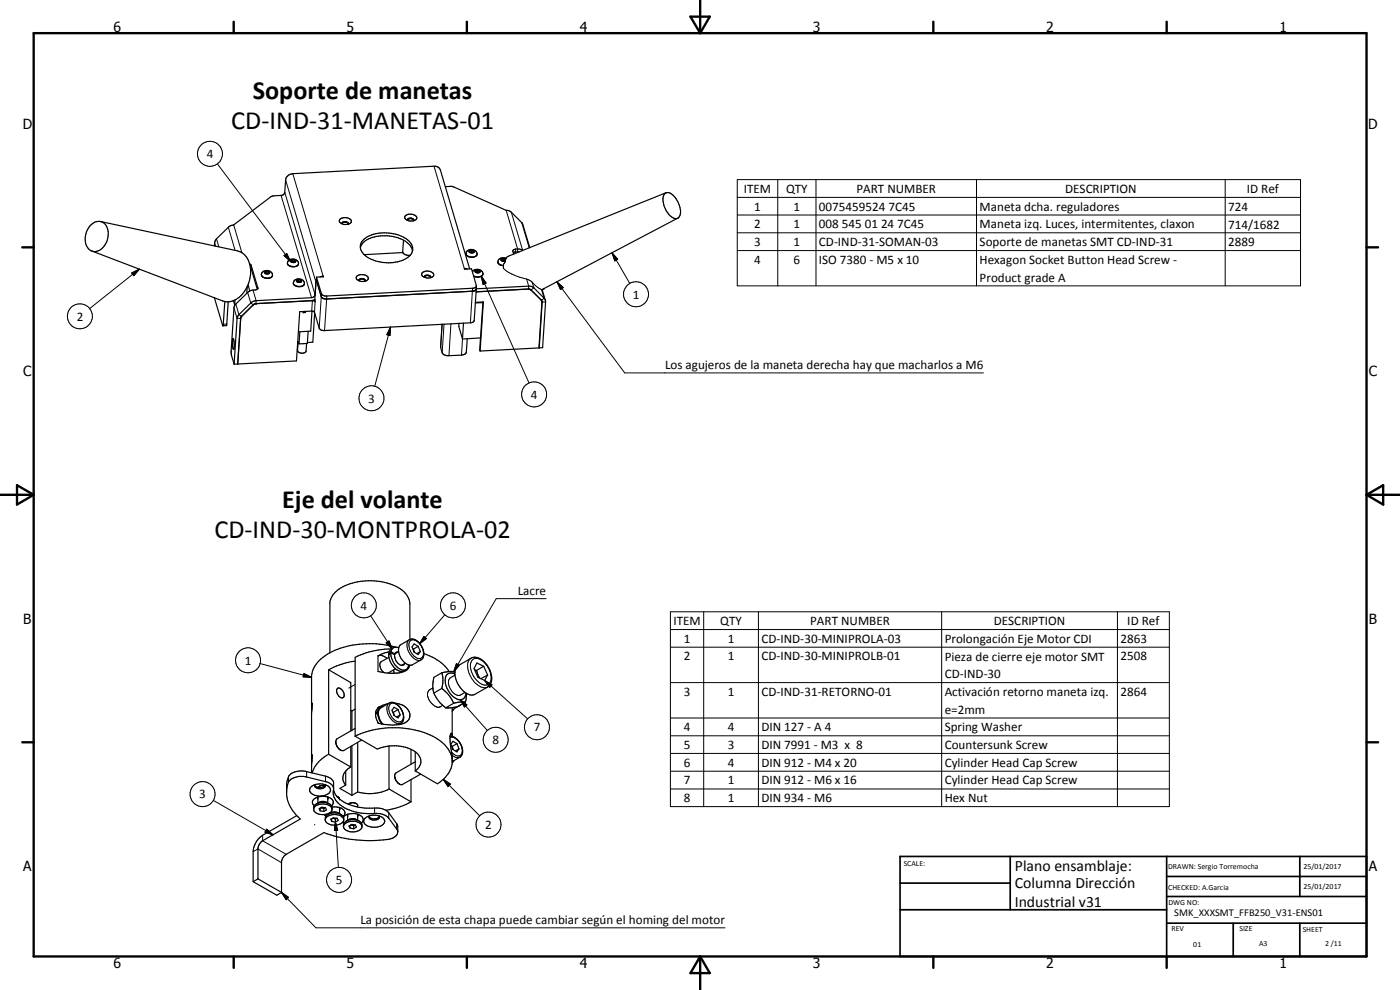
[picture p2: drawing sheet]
<svg xmlns="http://www.w3.org/2000/svg" width="420mm" height="297mm" viewBox="0 0 420 297" stroke-linecap="round" stroke-linejoin="round" font-family="sans-serif">
<g fill="none" stroke="#000" stroke-width=".35">
<path d="M133.6 56l2.1-.1 .5 .2 15.7 7 1.3 .4 3.5 3.5 2.3 7.3M199.3 58.3a1.92 1.92 0 0 1 3 .6 6.3 6.3 0 0 1 1.6 6 1.77 1.77 0 0 1-2.9-.3 6.3 6.3 0 0 1-1.7-6.3zM199.9 57.8l-47.3 19.1-.8 .6-1.1-.1a1.13 1.13 0 0 0-1.2 1 1.13 1.13 0 0 0 1 1.2l.6 .1M27 67.8a2.96 2.96 0 0 1 3.3-1.3 2.96 2.96 0 0 1 2.2 3 5.1 5.1 0 0 1-4.2 6 3.7 3.7 0 0 1-2.6-4.9l.5-1.5zM27.5 75.3l39.3 15a6.2 6.2 0 0 0 7.1-3.6l.6-1.2M30.2 66.5l41.1 8.8a5.4 5.4 0 0 1 3.8 4.9M64.3 73.8l.2-1.2 .3-.7 3.9-3.9 1.4-.5 11.3-8.6 3.6-.5 .5-.7 .2-3.7a2.21 2.21 0 0 1 2.2-1.9l42.3-2.2 1.3 .3 .7 .8 8.8 29.7M74.9 79.2l.4 .3 2.1 7-.4 .4a4 4 0 0 0-2.7 .9l-4 4.1-.9 13.3 .1 1.4 .8 2.7M86.5 78.3a1.62 1.62 0 0 1 2-.6 1.62 1.62 0 0 1 .9 1.8 1.93 1.93 0 0 1-3.1-.6zM87.8 78.4l-.1 .2M87.8 78.4l.5 .2M87.9 78l-.5 .2 .1 .3 .6 .2 .4-.2-.1-.4"/>
<path d="M87.9 78l.5 .1M87.9 78l-.1 .4M88.4 78.1v.4M102.1 65.7a2.3 2.3 0 0 1 3.3 .6 1.93 1.93 0 0 1-2.9 .8 .81 .81 0 0 1-.6-.6 .81 .81 0 0 1 .2-.8zM102.6 67.1a1.05 1.05 0 0 1 1-.6 1.05 1.05 0 0 1 1 .7M102.6 66.9v.2M102.6 67.1l.1 .1M102.7 66.9a1.27 1.27 0 0 1 1.9 .3M104.6 67.2l-.1 .1M108.2 74.3a5.4 5.4 0 0 1 4.7-3.3 10.7 10.7 0 0 1 10.3 2.8l.6 1.5M109.2 71.8a11.6 11.6 0 0 1 13.6 .6 3.1 3.1 0 0 1-1.3 5.4 11.9 11.9 0 0 1-12.3-1.5 2.91 2.91 0 0 1 0-4.5zM120.9 75.8l-11.6 .6"/>
<path d="M121.1 72.1l-.2 3.4a1.82 1.82 0 0 0 2.2 1.1M121.6 64.8a2.35 2.35 0 0 1 3.5 .5 1.9 1.9 0 0 1-3 .7l-.6-.6zM122.3 66l.3-.5 .9-.1 .7 .4v.3M122.3 66v.1M122.3 66v-.1a1.17 1.17 0 0 1 1.9 .2M124.2 66.1l-.1 .1M140 75.5a1.66 1.66 0 0 1 2-.7 1.66 1.66 0 0 1 1 1.9 2.19 2.19 0 0 1-3.1-.4zM141.4 75.1l-.4 .2 .1 .4 .5 .1 .5-.2-.1-.3M141.4 75.1l.6 .2M141.4 75.6l-.2 .1M141.4 75.1v.5M141.4 75.6l.5 .1"/>
<path d="M142 75.3v.4M151 78.1l-.2 .1M151 78.1l.4 .1M151 77.6l-.4 .3 .1 .3 .5 .2 .5-.3M151 77.6l.6 .2M151 77.6v.5M151.1 79.7v.8M151.1 79.2v.5M151.5 77.9l-.2 .4M151.6 77.8l.1 .3M151.6 77.8v.1M155.3 75.6l-1.3 .2"/>
<path d="M156.8 75.2l-.8-.4h-1.7l-.4 .5 .3 .9M203.4 65.4l-40.7 21.5M64.3 89.3l2.6 8.4M67.5 90.5l-.6 7.2M68.5 90.6l-.5 7-1.1 .1M70.1 90.2l.3 1.2M70.4 91.4h.2M70.5 90l-.1 1.4M74.2 86l-.1 2M74.5 85.5l.5 1.8M75.1 80.2l2.1 6.6M75.1 80.2v2.6l-.6 2.7"/>
<path d="M76 91.4l-3.8 3.9-.9 13.9M76 91.4l-3.7 3.9-.9 13.9M76.8 91.1l-.8 .3M76.9 91.1l-.9 .3M78.8 81.6a1.71 1.71 0 0 1 1.9-.4 1.71 1.71 0 0 1 1 1.6 2.06 2.06 0 0 1-3.3-.3zM80 81.4l-.4 .3 .1 .3 .6 .1 .4-.2-.1-.3M80 81.4l.6 .2M80 81.9l-.2 .1M80 81.4v.5M80 81.9l.5 .1M80.6 81.6v.4M88.3 84.2a1.62 1.62 0 0 1 2-.5 1.62 1.62 0 0 1 .9 1.8 1.93 1.93 0 0 1-3.2-.6z"/>
<path d="M89.6 84.4l-.2 .1M89.6 84.4l.5 .1M89.7 83.9l-.5 .3 .1 .3 .6 .1 .4-.1-.1-.4M89.7 83.9l.5 .2M89.7 83.9l-.1 .5M90 99.6l-.3 3.6M90.2 84.1v.4M91 93.5v.3h.6M91.5 93.5l.1 .3M91.6 93.4v.4M92.5 99.4l-.3 3.6-2.5 .2M93.6 93.3l-.4 6.1-3.6 .2"/>
<path d="M94.4 94l-.5 8.7-1.6 .1M94.5 89.9l.1 .7-.8-.4-17 .9M94.5 89.9l-1.1 .3M94.5 89.9h.1M94.6 88.4l-.5 .7-.6 .2-16.6 .9-1.4 .5-3.8 3.7-.5 .9-.9 14M94.9 83.8l-.4 6.1M94.9 83.8l1.6 5.4 1.2 .5 44.1-2.3 .9-.3 .2-.4M94.9 83.8h.1M95 83.1l1.5 5 .3 .5 .7 .2 44.6-2.3 .6-.3 .3-.4M95 83.1l-.1 .9M97 82.8l.1 .3h-2.1M97 82.8v.3"/>
<path d="M97 82.8l-1 .3M107 83a2.39 2.39 0 0 1 3.5 .4 1.97 1.97 0 0 1-3.2 .6l-.4-.5zM107.7 84.1a1.05 1.05 0 0 1 1-.5 1.05 1.05 0 0 1 .9 .6M107.7 84.1l.1 .1M107.7 84.1a1.25 1.25 0 0 1 1.9 .1M109.6 84.2l-.1 .2M126.6 81.9a2.31 2.31 0 0 1 3.6 .5 1.87 1.87 0 0 1-3 .7l-.6-.4zM127.3 83.1a1.17 1.17 0 0 1 1.9 .1M127.4 83.2l.1-.5 1.1-.2 .6 .4v.4M132.7 97.3l-.5 7 .6 1.7 .5 .5 .8 .2 4.4-.1a1.37 1.37 0 0 0 1.4-.9l.3-4.1M137.7 97v1l1.1 3.7M139.1 96.9l-.3 4.8"/>
<path d="M140.3 80.7l-1-.1 .1 .2 2.1-.2 1.5 5.2M141.8 81.5a1.76 1.76 0 0 1 1.8-.6 1.76 1.76 0 0 1 1.3 1.4 2.06 2.06 0 0 1-2.8 .6M142.7 90.7l2.4-.1-1 14.7M142.9 86.7l15.8-.8 .8 .1 .7 .4 3.1 3.1 .4 .8-.9 14-1 .1M142.9 86.7l-.6 9.4-.4 .6-.7 .2-44.1 2.3-.8-.2-.5-.5-1.6-5-.4-.2-3.9 .2-.9 14.8-17.6 .9M143 85.8l-.1 .9M143.2 81.5l-.3 .2M143.2 81.5l.5 .2M143.2 81.1l-.5 .2 .1 .4 .6 .1 .5-.2-.1-.4M143.2 81.1l.6 .1M143.2 81.1v.4M143.8 81.2v.5"/>
<path d="M144.9 90.6l-.8 14.7M144.9 90.8l-2.2 .1M158.8 86.7l-15.9 .8 15.7-.8 .6 .2M159 86.8l.2 .1M159.2 86.9l.2 .1M159.3 87l3.3 3.5M159.4 87l3.3 3.5M162.5 90.2l.1 .2M162.6 90.5l-.9 13.9-17.6 .9M162.7 90.5l-.9 13.9M162.7 86.9h.1M162.7 86.9l.9 3.2"/>
<path d="M163.3 86.6l-.4 .2M69.9 101.6a1.54 1.54 0 0 1 .4 1.7v1.3l-.2 .2-.3-1.2zM70 101.6h.1M71.3 109.2l-1 .1M71.3 109.1l.1 .1M89.5 102.4l.2 .8M92 103l-.1 2.3a1.46 1.46 0 0 1-1.5 .7 1.46 1.46 0 0 1-1.2-1.1M144.2 101.4l-5.4 .3M161.7 104.3l.1 .1M106.6 198.4a22.9 22.9 0 0 0-8 2.6M113.4 196.8v4.7l2.7 .4 2.1 .1M113.4 196.8a2.56 2.56 0 0 1 2.7 .7"/>
<path d="M116.7 196.3l.1 .1M116.7 197.2l-2.3 1.3a2.34 2.34 0 0 0 .8 3.3M116.8 195.6l-1.8 .4-1.6 .8M117.3 195.8a1.94 1.94 0 0 0-.1 2.9 3.9 3.9 0 0 0 3.8 2.7l.9-.5M117.3 195.8l1.1 .7a2.93 2.93 0 0 0 2.4 3.1l.6-.5M117.3 195.8a5 5 0 0 0 4.1 5.3l.8-.4 .4-1.2M117.3 195.5l1.2 .7M117.3 195.5l-.6 .8M117.5 194.7a24.3 24.3 0 0 0-10.9 2.5v23.7M118 194.4l-.7 1.1M118 194.4l.5-.2 1.2 .2M118.1 194.4l-1.1 .7-.3 1.2"/>
<path d="M118.5 196.2l-.2 .2M118.6 196h.2M118.7 194.2a27.4 27.4 0 0 0-20.5 2.1 9.2 9.2 0 0 0-4.7 6.3v29.3M119.4 195.6l-.5 .1-.4 .5M119.6 195.5l-1.1 .7M120.1 193.5l2.8-1.6a3.1 3.1 0 0 1 3.6 1.9l.4 .9a2.55 2.55 0 0 1-.5 3.3l-2.6 1.4a3.1 3.1 0 0 1-3.5-2 3.6 3.6 0 0 1-.2-3.9zM120.8 199.5l-.1 .1M121.6 199l-1.1 .6M123 199.6a4 4 0 0 1-4.4 2.4h-.4M123 191.9v-10.7a6.5 6.5 0 0 0-4.6-5.5 18.4 18.4 0 0 0-17.1 1.4 5.9 5.9 0 0 0-2.3 3.6v15.2M123.9 194.7h.2M124.1 194.7l.3 1"/>
<path d="M125.5 193.9l-1.2-.7-.7 .9 .7 1.6 1.2 .7 .6-.9M125.5 193.9l.6 1.6M125.5 193.9l-1.4 .8M126.1 195.5l-1.1 .6M127.2 196.1a13.6 13.6 0 0 1 7.6 5.4M145.1 199.9l-2-1-.8 1.7 1.1 2.6 2 1 .9-1.7M145.1 199.9l1.2 2.6M145.1 199.9l-2.1 1.3M93.5 211.2l.1-.2-.1 2.1M98.6 201l6.7 3.8v14.5M98.6 201v25.3M101.2 206.7a1.36 1.36 0 0 1 2 1.1l.1 1.1-.5 .5a2.04 2.04 0 0 1-1.8-2.1z"/>
<path d="M105.3 213.1l.3 .2M105.6 213.3v5.8M106.6 212.8l-1 .5M106.6 218.6l-5.4 3.1a2.34 2.34 0 0 0 2 3.5l5.3-3.2M112.7 214.1l.1 .1M113.4 213.6l-.4 .4a1.63 1.63 0 0 0 0 1.9l.6 1.1M113.4 213.6l.2 .1M113.4 213.6l.3 2 .9 1.6M113.4 213.3l.2 .1M113.4 213.3l-.7 .8M113.6 212.2l.5-.1-1 .8-.4 1.2M114.9 217.3a4.2 4.2 0 0 1-1-4.6l2.9-1.8a3.1 3.1 0 0 1 3.8 2.2 3.1 3.1 0 0 1 0 3.7l-1.1 .6"/>
<path d="M115 212l-1.1 .3-.5 1M116.4 211.2l-1.6 .4-1.4 .7v.3M117.9 213.7h.2M118.1 213.7l.2 1M118.1 201l.1 1M118.7 211a4.2 4.2 0 0 1 4.3 4 2.51 2.51 0 0 1-1.6 1.9 13.3 13.3 0 0 1-8 .1v-.3M118.7 200.7l-2.2 1.2M119.5 212.9l-1.2-.7-.7 .9 .7 1.6 1.2 .7 .6-.9M119.5 212.9l.6 1.6M119.5 212.9l-1.4 .8M120.1 214.5l-1.1 .6M129.9 206.4l-.9 .5"/>
<path d="M130.2 207.9l.2 .4a10.7 10.7 0 0 0 3.4 4.1M132.6 201.8l1.2-.2a3.6 3.6 0 0 1 2.7 .2M132.6 201.8l.3 1.7-.3 3M132.6 206.5l2.1 2.1 1.5 2.4M132.6 201.8l-2.4 1.4-.3 2.6 .3 2.1M132.6 206.5l-2.4 1.4M132.9 211.6l-.9 .5M135.7 212.3v8.7M136.2 211l-2.4 1.4M136.2 212.7l-.5 .7M136.5 202.2a1.89 1.89 0 0 0-2.1 0 1.89 1.89 0 0 0-.8 2 6.2 6.2 0 0 0 4.1 5.7 1.78 1.78 0 0 0 2.1-2M136.6 202.6l-1.4 .7"/>
<path d="M137.1 200.1l4.3-2.6a3.4 3.4 0 0 1 3.8 .9 7.2 7.2 0 0 1 2.3 6l-.4 1-.7 .7-3.9 2.2a3.5 3.5 0 0 1-4.2-1.8 6.5 6.5 0 0 1-1.4-6.1zM138.3 211.5l-2.6 1.5M139.5 207.8l-1.3 .7M139.7 210.7l-1.5-.1-2 .4M139.7 210.7l-2.4 1.3-3.5 .4M140 208.1l-.3 2.6M142.4 201l.6 .2M143 201.2l1 2.3M146.3 202.5l-2 1.1M93.4 236a4.4 4.4 0 0 1 5.6 .3 1.47 1.47 0 0 1-1.2 2.2 3.9 3.9 0 0 1-4.9-1.3l.1-.7zM93.6 226.5l-.1 .2M93.6 226.5l-.1 .1"/>
<path d="M93.6 226.5l-.1 2.2M93.6 226.6h.1M94.5 235.6a2.14 2.14 0 0 0 3 .2M94.6 235.4l-.1 .2M95.3 239.3l.1-.2v1.9M95.3 239.3l.1 .5M95.3 239.3l.1 .1M96 235.8l-.2 .1M97.5 235.8a1.93 1.93 0 0 0-2 .5M97.6 235.4a1.22 1.22 0 0 1-1.6 1.3l-1.3-.4-.2-.7M97.6 235.6l-.1 .2M98.5 239.3l-.1 .1"/>
<path d="M98.5 239.3l-.1 .5M98.5 239.3l-.1-.2v1.9M98.6 226.3l6.7 3.8M98.6 226.3a9.9 9.9 0 0 0-4.9 5.6M100.1 237a6.9 6.9 0 0 0 5.5 4.7 21.4 21.4 0 0 0 8.3 .8l2 .6M100.1 236.4a2.83 2.83 0 0 0-2.4-1.9l-5.7-1.4a5.8 5.8 0 0 0-4.9 .9l-.5 .5-.3 1-.3 1.9M101.1 238.9l.8 .8M101.3 239l.1 .1M102.1 225h.1M103.7 231.3v4.2M103.7 235.5l-1.7 1.1 3.6 2M105.3 223.9v6.2"/>
<path d="M105.3 230.1a3.4 3.4 0 0 0-1.6 5.4M105.6 223.8v14.8M106.6 220.9l6.6 3.8a11.6 11.6 0 0 1 12.3 1.7 3.2 3.2 0 0 1-.9 4.9M106.6 220.9a25.5 25.5 0 0 1 10.1-2.5 28.1 28.1 0 0 1 12.4 2.1 9.9 9.9 0 0 1 6.6 7.6M107.3 237.6l-1.7 1M107.3 222.8v14.8M116.7 236.7a12.8 12.8 0 0 1-9.4 .9M116.7 223.9v12.8M116.7 236.7l6.6 3.9M119.8 235.2h.1M123.3 224.8v4.5M123.3 233.9v6.7"/>
<path d="M124.6 225.6v5.7M124.6 228.6l-5.7 3.3a2.31 2.31 0 0 0 1.8 3.5l5.5-3.1M135.1 220.9a4.4 4.4 0 0 1 3.4 5.8l-2.8 1.8M135.5 223.9h.2M135.7 220.6l-.2-.6a2.63 2.63 0 0 0-.4 2.4l.5 3.7a8.2 8.2 0 0 1-4.3 9.1l-6.7-3.9M135.7 223.9l.3 1M136.2 228.2l-.5 .7M137.1 223.1l-1.2-.7-.6 .9 .6 1.6 1.2 .7 .6-.9M137.1 223.1l.6 1.6M137.1 223.1l-1.4 .8M137.7 224.7l-1 .6M89.1 244.7l-10.3 5.9a6.5 6.5 0 0 0-2.8 4.9v9"/>
<path d="M94.3 241.8a1.37 1.37 0 0 1-.5-1.5 1.37 1.37 0 0 1 1.1-1 3.8 3.8 0 0 1 5.1 1.3v.5l-.5 .7M94.9 241.2l1.7-.7 1.3 .2a2.56 2.56 0 0 1 1.7 1.4M95.4 241a1.65 1.65 0 0 0-1.3 1.7 1.65 1.65 0 0 0 1.6 1.6 3.4 3.4 0 0 0 3.9-1.3v-.9M95.4 241a4.4 4.4 0 0 1 3 0M96.1 243.3l-.3-.6 .8-.5 1.1 .2 .3 .6-.8 .5M96.1 242.5v.8M96.1 243.3l1.1 .2M96.2 242.4l1 .2M97.2 242.6v.9M97.4 244.4l.4 .5M97.5 242.3l-.3 .3M97.6 245.9a3.3 3.3 0 0 1 4.5-1.2l.8 .6 .3 .7"/>
<path d="M97.9 244.9a3.6 3.6 0 0 1 5.3 .4 2.14 2.14 0 0 1-2.5 2.3 2.9 2.9 0 0 1-3.1-1.5zM98.4 241l.3 .1M98.5 244.4l.8-.6 1.1-.2 1 .2 1 .6M98.9 244v.1M99.6 246.5l-.3-.7 .8-.4 1.1 .1 .3 .7-.8 .4M99.6 245.7v.8M99.6 246.5l1.1 .1M99.6 242.1a3.5 3.5 0 0 1 3.9 1.4l-.1 1-.4 .4M99.6 242.6a3.5 3.5 0 0 0-5.4-.1l-.1 .2M99.7 245.5l1 .2M100.7 245.7v.9M101 245.5l-.3 .2"/>
<path d="M101.9 242.4v.6M101.9 242.4v1.7M101.9 242.4v.2M102.9 246.6l.4 .3M103.1 245.1a4.3 4.3 0 0 1 5.7 .2l.2 1-.6 .6M103.9 246.4l1.4-.7 .9-.1 .7 .3a2.42 2.42 0 0 1 1.7 1.4 2.07 2.07 0 0 1-2.4 2.3 2.45 2.45 0 0 1-3.1-1.7 2.41 2.41 0 0 1 2.2-1.5h1.2l1.1 .4 1 .9M104.3 244.5v.5M104.3 244.5v.1M104.3 244.3v1.8M104.4 244.3l-.1 .2M104.9 241l-.3 .3M104.9 241l1-.2 1 .3"/>
<path d="M104.9 241l-.1 .1M105.1 248.5l-.4-.7 .9-.4 1.1 .1 .3 .7-.8 .5M105.1 247.6v.9M105.1 248.5l1.1 .2M105.2 247.6l1 .2M106.2 247.8v.9M106.5 247.5l-.3 .3M106.8 241l.5 .6v.5M107.3 244.3v1.8M107.3 244.3l.1 .2M107.4 244.5l-.1 .5M107.4 244.5l-.1 .1"/>
<path d="M107.7 246.3a3.4 3.4 0 0 0-4.6 1v.7M109.7 245.4a4.2 4.2 0 0 1 5.6 .6 1.9 1.9 0 0 1-2.1 2.2 3.4 3.4 0 0 1-4-1.6v-.5zM110.7 245a1.29 1.29 0 0 0 1.9 1 1.1 1.1 0 0 0 1.3-1M110.7 245a2.06 2.06 0 0 0 3.2 0M110.8 244.8l-.1 .2M113.8 244.8l.1 .2M115.9 243.1l.8 .7 2.5 3.5 .2 2.3M123.3 240.6a22.2 22.2 0 0 1-7.4 2.5M76 264.5l7.1 4.1 1.4-.8M77.4 263.7v-9.3l.5-1.2 .9-.9 11.3-6.6a11 11 0 0 1-4.1-7.6 10 10 0 0 1 .3-4.4 3.2 3.2 0 0 1 3.4-2.3h1.9l6.1 1.5 1.5 .6 .9 1.2v2.2a5.2 5.2 0 0 0 3.4 5.5 19.2 19.2 0 0 0 10.4 1.7l2.3 .9 2.8 3.7a1.88 1.88 0 0 1-1.5 2.9 38.7 38.7 0 0 1-20.3-1.8l-11.3 6.5a3.6 3.6 0 0 0-1.4 2.2v9.3M77.4 263.7l7.1 4.1M77.4 263.7l-1.4 .8"/>
</g>
<g fill="none" stroke="#000" stroke-width=".3">
<path d="M65.2 49.1l22 29.3M84.4 58.6l9.1 30.7M85.5 57.7l9.1 30.7M85.7 54l9.1 30.7M87.9 52.1l9.1 30.7M130.2 49.9l9.1 30.7M221.3 53.9h169v31.9h-169zM221.3 59.2h169M233.4 53.9v31.9M244.9 53.9v31.9M293.1 53.9v31.9M367.7 53.9v31.9"/>
<path d="M64.4 72.8l.3 1.1M65 71.7l.7 2.4M68.5 68.2l2.1 6.9M70.1 67.5l2.5 8.3M75.4 79.6l-.1 .9M85.2 76.7l.9-.6 1.1 2.3zM86.3 78.9a2.1 2.1 0 0 0 2.8 .9l.5-.7M87.3 78a.92 .92 0 0 1 1.5 .5 .89 .89 0 0 1-.9 .3 .89 .89 0 0 1-.7-.7zM139.9 76.1a1.96 1.96 0 0 0 3 .7l.3-.6M140.7 75.3a.79 .79 0 0 1 1-.4 .79 .79 0 0 1 .5 .9l-.9 .1-.5-.3zM149.4 78.6l.4 .6 1.3 .4M151.6 78.4l-.5 .8"/>
<path d="M151.7 78.1l-.1 .3M151.8 77.8a.87 .87 0 0 0-1.5 .2l.3 .4h1M151.8 77.5v.3M151.8 77.8l-.1 .3-.2-.2M151.9 63.1l3.5 11.6-.1 .9h.6M153.4 63.7l3.5 11.5M154.8 74.7l-.1 .9M156.6 66.8l2.2 7.6M183.7 75.9l1.7 1.9-.9 .5zM183.7 75.9l5.3 9.1M221.3 64.5h169M221.3 69.8h169"/>
<path d="M221.3 75.2h169M39.5 81.9l2.3-1.1-1.6 1.9zM41.8 80.8l-14.9 11.8M68.1 97.2l-1.1 .1M70.2 92.4l1 3.1h1M70.8 91.2l.9 3.2 .8 .5M72.2 95.4l.1 .1M72.5 94.9h.1M74.3 87.8l1 3.1 .7 .5M75.9 87l1 3.2-.1 .9M76 91.4h.1M76.9 91.1h.1"/>
<path d="M77.4 86.4v.2M78.4 82.3a1.96 1.96 0 0 0 3.4 .3M79.4 81.6a.77 .77 0 0 1 .9-.4 .77 .77 0 0 1 .5 .9 .81 .81 0 0 1-.9 .2 .81 .81 0 0 1-.5-.7zM88 84.9a2.01 2.01 0 0 0 3.3 .4v-.2M89.1 84a1.05 1.05 0 0 1 1.5 .4l-.3 .3-.9 .1-.4-.3zM93.8 90.2l-.3 3.1M94.6 90.6l-.2 3.1M96.5 88.1l-.7 10.4M98.1 88.8l-.7 10.4M117.2 98.1l-.2 2.6-.9-.3zM117.2 98.1l-4.7 17.8M132.7 97.3l-.5 7"/>
<path d="M133.3 97.3l-.6 8.5M135.3 97.2l-.6 9.5M141.8 86.5l-.6 10.4M142.1 82.7l.8 .4 1.5-.3M142.5 81.2a.91 .91 0 0 1 1.6 .5 .91 .91 0 0 1-1.6-.5zM144.4 82.8l1.5 2.1-.9 .4zM144.4 82.8l14.4 32.1M144.9 82.2l-.5 .6M151.1 80.5a15.2 15.2 0 0 0 7 3.2M158.1 83.7l.6 2.2-.1 .8M158.1 83.7l1.6 1M158.6 86.7h.1"/>
<path d="M159.7 84.7l.5 1.7-.9 .5M159.7 84.7a7 7 0 0 0 2.8 2.2M162.4 90l.1 .1M162.5 86.9l.8 2.6-.8 .6M162.5 86.9h.2M162.5 90.2l.2 .4h1M162.7 86.9h.1M167.2 84.6l1.8 1.7-.8 .6zM167.2 84.6l20.3 27.3h107.6M89.5 102.4l-.2 2.9M138.8 101.7l-.3 4.9M163.9 179.6h-15l-12.7 21.9"/>
<path d="M78.1 199.1l15.4 4.1M111.2 184.8l6.5 9.9M115.9 192.9l.8-.6 1 2.4zM122.9 191.9a2.85 2.85 0 0 0 0 4.1 3 3 0 0 0 3.5 2M123.2 192.2a2.24 2.24 0 0 1 3 1.3 3.2 3.2 0 0 1 .3 3.9 2.7 2.7 0 0 1-3.2-1.9 2.9 2.9 0 0 1-.1-3.3zM127.2 191l.8 .6-2.1 1.6zM133.5 184.4l-7.6 8.8M137 199.1l.8 .5-1.6 1.9zM141.4 197.5a3.2 3.2 0 0 0-.8 4 6.1 6.1 0 0 0 5.1 4.8l.7-.2M141.8 197.9a2.88 2.88 0 0 1 3.9 1.4 5.3 5.3 0 0 1 1.2 5.7 2.26 2.26 0 0 1-3.4-.4 5.5 5.5 0 0 1-1.9-6.4zM201.2 183.6h149.7v58.4h-149.7zM201.2 188.9h149.7"/>
<path d="M201.2 194.2h149.7M211.2 183.6v58.4M227.6 183.6v58.4M282.6 183.6v58.4M335.4 183.6v58.4M91.2 202.1l2.3 1.1-2.5-.1zM106.6 205.4l-1.9 1.1M116.8 210.9a2.58 2.58 0 0 0-.2 3.6 3.7 3.7 0 0 0 3.5 2.6l.2-.1M117.1 211.2a2.29 2.29 0 0 1 3.1 1.3 3.7 3.7 0 0 1 .5 3.8 2.07 2.07 0 0 1-3-1 3.4 3.4 0 0 1-.6-4.1zM129 206.9a2.46 2.46 0 0 0-.1 3.4 3.4 3.4 0 0 0 2.9 1.9l.2-.1M135.2 203.3a3.2 3.2 0 0 0 .6 4.3 2.18 2.18 0 0 0 2.4 .9M138 211.7l-.3 .1"/>
<path d="M138.1 209.9l2 1.6-.7 .6zM138.1 209.9l8.2 9.3M145.4 204.2l2.2 1.3-.6 .7zM145.4 204.2l13 11.5M201.2 204.8h149.7M201.2 215.4h149.7M86.6 233.1v1.7M92 231.5v1.6M97.5 235.7l-1.5 .1M97.7 232.9v1.6M100.8 222.6l.4 1.6 .9 .8M101.1 238.9l.2 .1"/>
<path d="M118.4 232.8l.5 1.6 .9 .8M133 233.8l2.2 1.4-.8 .8zM133 233.8l11 11M135.1 221.3a3.6 3.6 0 0 1 3.6 3.6 1.48 1.48 0 0 1-.7 1.9 1.48 1.48 0 0 1-1.9-.6l-.6-.5M135.7 226.6a2.15 2.15 0 0 0 2.3 .6M201.2 220.8h149.7M201.2 226.1h149.7M201.2 231.4h149.7M201.2 236.7h149.7M64 240.2l17.9 10.3M76 255.5l1.4-.8 7.1 4.1M78.8 250.6v1.7l7.1 4"/>
<path d="M80 248.8l1.9 1.7-2.4-.8zM94.4 247.3v.2M100.7 246.6l.6 2.5-.9 .1zM100.7 246.6l.8 13.7M104.9 241l1-.2 .9 .2M112.4 242.4v1.7M116.7 243.8v1.7M119 247.1v1.6M84.5 267.8l2.1 1.4-.7 .8zM84.5 267.8l10.3 10.6h122.8"/>
<circle cx="63" cy="46.1" r="3.7"/>
<circle cx="24" cy="94.9" r="3.8"/>
<circle cx="190.9" cy="88.3" r="3.7"/>
<circle cx="111.5" cy="119.5" r="3.8"/>
<circle cx="160.3" cy="118.3" r="3.8"/>
<circle cx="74.5" cy="198.1" r="3.7"/>
<circle cx="109.2" cy="181.6" r="3.7"/>
<circle cx="135.9" cy="181.6" r="3.7"/>
<circle cx="161.2" cy="218.2" r="3.8"/>
<circle cx="60.8" cy="238.3" r="3.8"/>
<circle cx="148.7" cy="222" r="3.8"/>
<circle cx="146.6" cy="247.4" r="3.8"/>
<circle cx="101.8" cy="264" r="3.8"/>
</g>
<g fill="#000">
<circle cx="93.6" cy="211" r=".18"/>
<circle cx="101.9" cy="239.7" r=".18"/>
</g>
<g fill="none" stroke="#000" stroke-width=".71">
<path d="M10.1 9.9h400v277.1h-400zM70.1 6.5v3.4M140.1 6.5v3.4M207.2 5h5.8l-2.9 4.9zM210.1 0v9.9M280.1 6.5v3.4M350.1 6.5v3.4M6.7 74.2h3.4M410.1 74.2h3.5M.1 148.5h10M5.1 145.6l5 2.9-5 2.9zM410.1 148.5h10"/>
<path d="M410.1 148.5l5-2.9v5.8zM6.7 222.7h3.4M410.1 222.7h3.5M70.1 287v3.4M140.1 287v3.4M210.1 287v10M210.1 287l2.9 5h-5.8zM280.1 287v3.4M350.1 287v3.4"/>
</g>
<path d="M270.1 257h140v30h-140zM303.2 257v16M350.1 257v30M390.1 257v12M270.1 265h33.1M270.1 273h80M350.1 277h60M350.1 269h60M350.1 263h60M370.1 277v10M390.1 277v10" fill="none" stroke="#000" stroke-width=".51"/>
<g fill="#000">
<path d="M85.2 76.7l.9-.6 1.1 2.3zM183.7 75.9l1.7 1.9-.9 .5zM39.5 81.9l2.3-1.1-1.6 1.9zM144.4 82.8l1.5 2.1-.9 .4zM167.2 84.6l1.8 1.7-.8 .6zM117.2 98.1l-.2 2.6-.9-.3zM115.9 192.9l.8-.6 1 2.4zM127.2 191l.8 .6-2.1 1.6zM137 199.1l.8 .5-1.6 1.9zM91.2 202.1l2.3 1.1-2.5-.1zM138.1 209.9l2 1.6-.7 .6zM145.4 204.2l2.2 1.3-.6 .7z"/>
<path d="M133 233.8l2.2 1.4-.8 .8zM80 248.8l1.9 1.7-2.4-.8zM100.7 246.6l.6 2.5-.9 .1zM84.5 267.8l2.1 1.4-.7 .8z"/>
</g>
<g font-size="7.9">
<text x="75.9" y="29.6">Soporte de manetas</text>
<text x="69.4" y="38.7">CD-IND-31-MANETAS-01</text>
<text x="84.7" y="152.5">Eje del volante</text>
<text x="64.3" y="161.5">CD-IND-30-MONTPROLA-02</text>
</g>
<g font-size="4.7">
<text x="304.6" y="261.2">Plano ensamblaje:</text>
<text x="304.6" y="266.6">Columna Dirección</text>
<text x="304.6" y="272">Industrial v31</text>
</g>
<g font-size="4.2">
<text x="34" y="9.6">6</text>
<text x="104" y="9.6">5</text>
<text x="174" y="9.6">4</text>
<text x="244" y="9.6">3</text>
<text x="314" y="9.6">2</text>
<text x="384" y="9.6">1</text>
<text x="6.8" y="38.7">D</text>
<text x="410.6" y="38.7">D</text>
<text x="7" y="112.9">C</text>
<text x="410.8" y="112.9">C</text>
<text x="7" y="187.1">B</text>
<text x="410.8" y="187.1">B</text>
<text x="7" y="261.4">A</text>
<text x="410.8" y="261.4">A</text>
<text x="34" y="290.4">6</text>
<text x="104" y="290.4">5</text>
<text x="174" y="290.4">4</text>
<text x="244" y="290.4">3</text>
<text x="314" y="290.4">2</text>
<text x="384" y="290.4">1</text>
</g>
<g font-size="3.9">
<text x="62" y="47.4">4</text>
<text x="223.3" y="57.8">ITEM</text>
<text x="235.9" y="57.9">QTY</text>
<text x="257" y="57.8">PART NUMBER</text>
<text x="319.6" y="57.9">DESCRIPTION</text>
<text x="374.2" y="58">ID Ref</text>
<text x="226.3" y="63.2">1</text>
<text x="238.1" y="63.2">1</text>
<text x="245.8" y="63.2">0075459524 7C45</text>
<text x="294" y="63.2">Maneta dcha. reguladores</text>
<text x="368.6" y="63.2">724</text>
<text x="226.3" y="68.5">2</text>
<text x="238.1" y="68.5">1</text>
<text x="245.8" y="68.5">008 545 01 24 7C45</text>
<text x="294" y="68.5">Maneta izq. Luces, intermitentes, claxon</text>
<text x="368.6" y="68.6">714/1682</text>
<text x="226.3" y="73.8">3</text>
<text x="238.1" y="73.8">1</text>
<text x="245.8" y="73.8">CD-IND-31-SOMAN-03</text>
<text x="294" y="73.9">Soporte de manetas SMT CD-IND-31</text>
<text x="368.6" y="73.8">2889</text>
<text x="226.3" y="79.1">4</text>
<text x="238.1" y="79.1">6</text>
<text x="245.8" y="79.1">ISO 7380 - M5 x 10</text>
<text x="294" y="79.2">Hexagon Socket Button Head Screw -</text>
<text x="189.9" y="89.6">1</text>
<text x="294" y="84.5">Product grade A</text>
<text x="23" y="96.2">2</text>
<text x="199.6" y="110.8">Los agujeros de la maneta derecha hay que macharlos a M6</text>
<text x="159.3" y="119.6">4</text>
<text x="110.5" y="120.8">3</text>
<text x="155.4" y="178.6">Lacre</text>
<text x="108.2" y="182.9">4</text>
<text x="135" y="182.9">6</text>
<text x="202.1" y="187.5">ITEM</text>
<text x="216.1" y="187.5">QTY</text>
<text x="243.2" y="187.5">PART NUMBER</text>
<text x="298.3" y="187.5">DESCRIPTION</text>
<text x="338.3" y="187.6">ID Ref</text>
<text x="205.2" y="192.8">1</text>
<text x="218.4" y="192.8">1</text>
<text x="228.5" y="192.8">CD-IND-30-MINIPROLA-03</text>
<text x="283.5" y="192.9">Prolongación Eje Motor CDI</text>
<text x="336.3" y="192.8">2863</text>
<text x="73.5" y="199.4">1</text>
<text x="205.2" y="198.1">2</text>
<text x="218.4" y="198.1">1</text>
<text x="228.5" y="198.1">CD-IND-30-MINIPROLB-01</text>
<text x="283.5" y="198.2">Pieza de cierre eje motor SMT</text>
<text x="283.5" y="203.5">CD-IND-30</text>
<text x="336.3" y="198.1">2508</text>
<text x="205.2" y="208.7">3</text>
<text x="218.4" y="208.7">1</text>
<text x="228.5" y="208.7">CD-IND-31-RETORNO-01</text>
<text x="283.5" y="208.8">Activación retorno maneta izq.</text>
<text x="336.3" y="208.7">2864</text>
<text x="283.5" y="214.2">e=2mm</text>
<text x="160.2" y="219.5">7</text>
<text x="205.2" y="219.4">4</text>
<text x="218.4" y="219.4">4</text>
<text x="228.5" y="219.4">DIN 127 - A 4</text>
<text x="283.5" y="219.5">Spring Washer</text>
<text x="147.8" y="223.2">8</text>
<text x="205.2" y="224.7">5</text>
<text x="218.4" y="224.7">3</text>
<text x="228.5" y="224.7">DIN 7991 - M3 x 8</text>
<text x="283.5" y="224.8">Countersunk Screw</text>
<text x="205.2" y="230">6</text>
<text x="218.4" y="230">4</text>
<text x="228.5" y="230">DIN 912 - M4 x 20</text>
<text x="283.5" y="230.1">Cylinder Head Cap Screw</text>
<text x="59.8" y="239.5">3</text>
<text x="205.2" y="235.3">7</text>
<text x="218.4" y="235.3">1</text>
<text x="228.5" y="235.3">DIN 912 - M6 x 16</text>
<text x="283.5" y="235.4">Cylinder Head Cap Screw</text>
<text x="205.2" y="240.6">8</text>
<text x="218.4" y="240.6">1</text>
<text x="228.5" y="240.6">DIN 934 - M6</text>
<text x="283.5" y="240.6">Hex Nut</text>
<text x="145.6" y="248.7">2</text>
<text x="100.8" y="265.3">5</text>
<text x="108.1" y="277.4">La posición de esta chapa puede cambiar según el homing del motor</text>
</g>
<text font-size="3.1" x="352.4" y="275">SMK_XXXSMT_FFB250_V31-ENS01</text>
<g font-size="2.4">
<text x="271.2" y="259.7">SCALE:</text>
<text x="350.6" y="260.8">DRAWN: Sergio Torremocha</text>
<text x="391.2" y="260.6">25/01/2017</text>
<text x="350.6" y="267">CHECKED: A.Garcia</text>
<text x="391.2" y="266.7">25/01/2017</text>
<text x="350.6" y="271.4">DWG NO:</text>
<text x="351.6" y="279.3">REV</text>
<text x="372" y="279.4">SIZE</text>
<text x="391" y="279.6">SHEET</text>
<text x="358.1" y="284.1">01</text>
<text x="377.9" y="283.8">A3</text>
<text x="397.7" y="283.8">2 /11</text>
</g>
</svg>
